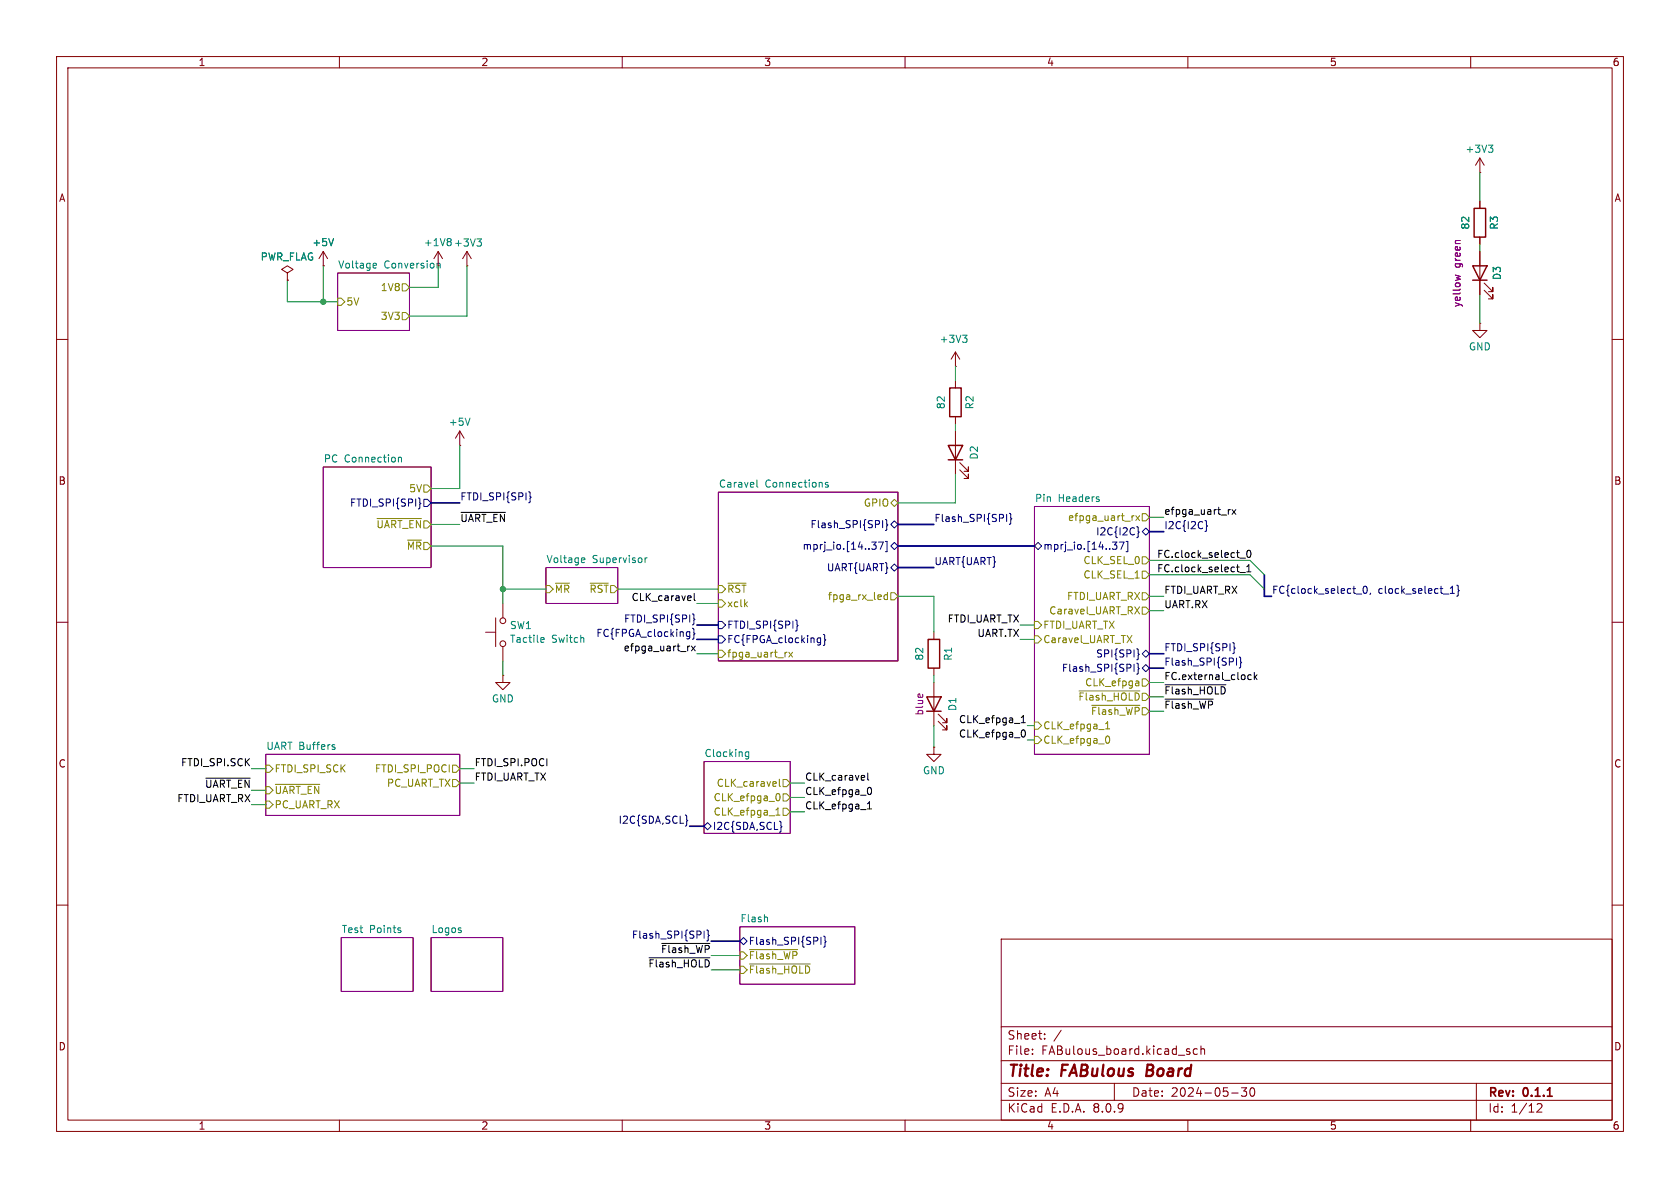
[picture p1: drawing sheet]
<svg xmlns="http://www.w3.org/2000/svg" width="297mm" height="210mm" viewBox="0 0 297 210" stroke-linecap="round" stroke-linejoin="round" font-family="sans-serif">
<g fill="none" stroke="#840000" stroke-width=".18">
<path d="M10 10h277v190h-277zM12 12h273v186h-273zM60 10v2M110 10v2M160 10v2M210 10v2M260 10v2M261.6 30.5h.1M261.6 27.9l-.7 1.3M261.6 27.9v2.6M261.6 35.6v1.2M261.6 27.9l.8 1.3"/>
<path d="M50.8 48.3l1-.7-1-.6-1 .6 1 .7v1.2M50.8 49.5h.1M57.1 47h.1M57.1 44.5l-.7 1.2M57.1 44.5v2.5M57.1 44.5l.8 1.2M77.5 47h.1M77.5 44.5l-.8 1.2M77.5 44.5v2.5M77.5 44.5l.7 1.2M82.5 47h.1M82.5 44.5l-.7 1.2"/>
<path d="M82.5 44.5v2.5M82.5 44.5l.8 1.2M261.6 57.2v1.2h1.3l-1.3 1.3-1.3-1.3h1.3M261.6 57.2h.1M261.6 41.9v1.3M261.6 44.5v7.6M262.4 51.3l1.5 1.5v-.7v.7h-.8M262.4 50l1.5 1.6v-.8v.8h-.8M10 60h2M81.3 78.7h.1M81.3 76.2l-.8 1.3M81.3 76.2v2.5"/>
<path d="M81.3 76.2l.7 1.3M168.9 64.8h.1M168.9 62.2l-.8 1.3M168.9 62.2v2.6M168.9 67.3v1.3M168.9 73.7v1.2M168.9 76.2v7.6M168.9 62.2l.8 1.3M285 60h2M169.7 83.1l1.5 1.5v-.8v.8h-.8M169.7 81.8l1.5 1.5v-.7v.7h-.8M10 110h2"/>
<path d="M85.9 111.8h1.7M87.6 109.2v5.1M88.9 119.4v1.3h1.3l-1.3 1.2-1.3-1.2h1.3M88.9 119.4h.1M88.9 106.7v2.5M88.9 114.3v2.5M165.1 111.8v1.2M165.1 118.1v1.3M285 110h2M165.1 132.1v1.3h1.3l-1.3 1.2-1.3-1.2h1.3M165.1 132.1h.1M165.1 120.7v7.6"/>
<path d="M165.9 127.5l1.5 1.5v-.7v.7h-.8M165.9 126.2l1.5 1.6v-.8v.8h-.8M10 160h2M177 166h108v32h-108zM285 160h2M60 198v2M110 198v2M160 198v2M177 194.5h108M177 191.5h108M177 187.5h108M177 181.5h108"/>
<path d="M182.5 186.3v.1M182.5 185.5v.1M184.7 183.6v.1M184.7 182.8v.1M187.6 182.1l-1.3 2M197 191.5v3M210 185.9l.3 .1 .1 .2-.2 .2h-.3M210 185.4l.3 .1M210 198v2M211.7 185.5l-.5-.1-.2 .3v.4l.1 .2h.6M212.3 185.5l.2-.1 .4 .1 .1 .9M212.3 184.9v1.5"/>
<path d="M217.7 193.2h1.2M219.5 192.3h.9l-.5 .6 .4 .1v.7l-.2 .1h-.4l-.2-.1M221.1 192.4l.2-.1a.81 .81 0 0 1 .6 .6 .81 .81 0 0 1-.3 .8l-.1 .1a.81 .81 0 0 1-.4-1.4zM260 198v2M261 191.5v6.5M271.7 195.2l.6-.1 .2 .1 .1 .3-.9 1.1h.9"/>
<circle cx="88.9" cy="109.7" r=".51"/>
<circle cx="88.9" cy="113.8" r=".51"/>
</g>
<path d="M273.6 193.8h.8" fill="none" stroke="#840000" stroke-width=".3"/>
<path d="M202.9 188.2l-.3 2h.8" fill="none" stroke="#840000" stroke-width=".4"/>
<path d="M59.7 48.3h12.7v10.1h-12.7zM257.3 48.6l.8 .3-.6 .2M57.1 82.6h19.1v17.7h-19.1zM127 87h31.7v29.8h-31.7zM182.9 89.5h20.3v43.9h-20.3zM96.5 100.3h12.7v6.4h-12.7zM47 133.4h34.3v10.7h-34.3zM124.5 134.6h15.2v12.7h-15.2zM162.4 122.7h.2l.1 .6M60.3 165.7h12.7v9.6h-12.7zM76.2 165.7h12.7v9.6h-12.7zM130.8 163.8h20.3v10.2h-20.3z" fill="none" stroke="#840084" stroke-width=".18"/>
<g fill="none" stroke="#848400" stroke-width=".18">
<path d="M59.7 52.7h.6l.7 .6-.7 .7h-.6zM71.1 50.2h.7l.6 .6-.6 .6h-.7zM71.1 55.2h.7l.6 .7-.6 .6h-.7zM66.7 91.7h7.8M72 95.5h2.5M74.9 85.7h.7l.6 .7-.6 .6h-.7zM157.5 88.9l.6-.6 .6 .6-.6 .6zM200.5 91.2l-.3 .1M200.8 91.2l.7 .8M201.5 91.2l-.7 .8M201.9 98.4h.7l.6 .7-.6 .6h-.7zM201.9 90.8h.7l.6 .6-.6 .7h-.7z"/>
<path d="M96.5 103.5h.7l.6 .6-.6 .7h-.7zM104.3 103.1h3.2M127 106h.6l.7 .7-.7 .6h-.6zM127 103.5h.6l.7 .6-.7 .7h-.6zM127 114.9h.6l.7 .7-.7 .6h-.6zM128.7 103.1h3.2M131.8 106.8l.3 .5M132.1 106.4l-.5 .5M139.1 115.3l-.2 .1M139.4 115.3l.7 .8M140.1 115.3l-.7 .8M156.9 104.7v1.3"/>
<path d="M156.9 105.2l-.4-.1-.2 .3 .1 .5h.5M157.5 104.8h.6l.6 .6-.6 .6h-.6zM182.9 112.4h.6l.6 .6-.6 .7h-.6zM182.9 109.9h.6l.6 .6-.6 .6h-.6zM199.3 112.3l.8 1.3M200.1 112.3l-.8 1.3M200.6 107.3l.9 1.2M201.5 107.3l-.9 1.2M201.9 101h.7l.6 .6-.6 .6h-.7zM201.9 104.8h.7l.6 .6-.6 .6h-.7zM201.9 107.3h.7l.6 .7-.6 .6h-.7zM47 139.1h.6l.7 .6-.7 .6h-.6z"/>
<path d="M47 135.3h.6l.7 .6-.7 .6h-.6zM48.7 138.7h7.8M80 137.8h.6l.7 .6-.7 .7h-.6zM80 135.3h.6l.7 .6-.7 .6h-.6zM137.2 138.2v.3l-.6 .1M137.8 137.7v1.1l.2 .2M138.4 137.8h.7l.6 .6-.6 .7h-.7zM182.9 130.2h.6l.6 .6-.6 .6h-.6zM182.9 127.6h.6l.6 .7-.6 .6h-.6zM190.8 122.1h10.7M193 124.7h8.5M195.4 128.8h.8"/>
<path d="M195.4 127.9l.4-.3v1.2M195.6 130.2l.1-.1a.68 .68 0 0 1 .5 .7 .68 .68 0 0 1-.5 .6l-.1-.1M201.2 120.4l.1 .2v.6M201.3 121.2h-.4M201.3 120.7h-.4M201.9 120h.7l.6 .7-.6 .6h-.7zM47 141.6h.6l.7 .6-.7 .7h-.6zM137.2 144.1h.7M137.2 143.2l.3-.4v1.3M137.4 140.3h.1a.68 .68 0 0 1 .4 .6 .68 .68 0 0 1-.4 .6h-.1M138.4 140.3h.7l.6 .7-.6 .6h-.7zM138.4 142.9h.7l.6 .6-.6 .6h-.7z"/>
<path d="M130.8 168.3h.6l.7 .6-.7 .6h-.6zM130.8 170.8h.6l.7 .7-.7 .6h-.6zM132.5 167.9h8.5M132.5 170.4h10.8"/>
</g>
<g fill="none" stroke="#008484" stroke-width=".18">
<path d="M263.1 25.7h.8l-.4 .4M263.7 26.1l.2 .3v.3l-.2 .2M59 42.2l-.5 1.2M66.1 46.5l.4 .1 .1 .2-.6 .2M66.5 47.3l-.4 .1M77.3 46.7l.1-.2 .4 .1v.8M84.3 42.2h.8l-.4 .5M84.9 42.7l.2 .3v.3l-.2 .2M170.2 59.3h.8l-.5 .4M170.7 59.7l.3 .3v.3l-.3 .2M83.1 73.9l-.4 1.3M70.4 80.8v.9"/>
<path d="M70.4 80.9l.2-.1 .3 .1 .1 .8M103 98.6l.3 .1 .1 .2-.6 .1M103.3 99.4l-.3 .1M114 98.6v.9M114.4 98.6l-.4 .3M133.8 84.8v1.1l.2 .2M146.4 85.3h-.3l-.2 .2 .1 .1 .4 .2v.3h-.5M194.3 88.3v.3M95.8 112.7l.3 .1 .1 .2-.6 .1M96.1 113.5l-.3 .1M58.9 132.1h.3v.2l-.1 .2h-.3M58.9 131.6l.3 .1"/>
<path d="M131.8 133.5l.2 .2h.4M132.4 132.9v1l-.3 .3-.3-.1M132.4 133l-.4-.1-.2 .2M70.7 164.4l.2 .2-.2 .3M70.7 164l.1 .1M135.6 162.2l.1 .8"/>
</g>
<g fill="none" stroke="#000084" stroke-width=".18">
<path d="M74 88l.2 .2v.6l.2 .2-.2 .2v.6l-.2 .2M74.9 88.3h.7l.6 .6-.6 .6h-.7zM93.5 86.9l.2 .2v.6l.2 .2-.2 .2v.6l-.2 .2M154.1 95.8h.8l-.4 .5 .3 .1 .1 .5-.3 .2h-.3M155.3 95.8h.9l-.6 1.3M156 92v1.3M156.5 91.8l.3 .2v.6l.1 .2-.1 .2v.6l-.3 .2M156.5 95.7h.3v1.8h-.3M157.5 92.7l.6-.6 .6 .6-.6 .6zM157.5 96.5l.6-.6 .6 .6-.6 .7zM178 90.9v1.3M178.4 90.7l.3 .2v.6l.2 .2-.2 .2v.6l-.3 .2"/>
<path d="M182.9 96.5l.6-.6 .6 .6-.6 .7zM196.7 95.8h.7l-.4 .5 .4 .1v.5l-.2 .2h-.4M197.9 95.8h.8l-.5 1.3M199.4 95.7v1.8h-.3M201 93.1l.2 .2v.6l.2 .2-.2 .2v.6l-.2 .1M201.9 94l.7-.7 .6 .7-.6 .6zM213.2 92.1l.1 .7 .2 .2-.2 .2v.6l-.3 .2M121.6 111.7h.3M121.9 111.7v1l-.1 .2h-.3M121.9 112.5h-.3M122.5 111.1l.2 .1v.7l.1 .1-.1 .2v.6l-.3 .2M122.5 108.5l.2 .2v.6l.1 .2-.1 .2v.6l-.2 .2"/>
<path d="M127 112.4h.6l.7 .6-.7 .7h-.6zM127 109.9h.6l.7 .6-.7 .6h-.6zM140.7 109.6l.2 .2v.6l.2 .2-.2 .2v.6l-.2 .2M144.7 112.8h.4M145.1 112.8v1l-.2 .2h-.3M145.1 113.5l-.4 .1M145.6 112.2l.2 .1v.6l.2 .2-.2 .2v.6l-.2 .2M157.5 100.3l.6-.6 .6 .6-.6 .7zM200.5 117.4v1.3M201 114.7l.2 .2v.6l.2 .2-.2 .1v.7l-.2 .1M201 117.2l.2 .2v.6l.2 .2-.2 .2v.6l-.2 .2M201.9 115.6l.7-.7 .6 .7-.6 .6z"/>
<path d="M201.9 118.1l.7-.6 .6 .6-.6 .6zM218 113.6l.2 .2v.6l.2 .2-.2 .2v.6l-.2 .1M218.6 116.3v1.3M219.1 116.1l.2 .2v.6l.2 .2-.2 .2v.6l-.2 .2M239.8 105h.9M241.1 103.7l.2-.1a.68 .68 0 0 1 .4 .7 .68 .68 0 0 1-.4 .6l-.2-.1-.1-.4zM242.3 104.8l-.1 .3M256.4 104.9h.7M256.4 104l.4-.4v1.3M257.5 103.4l.3 .2v.6l.2 .2-.2 .2v.6l-.3 .2M121.2 144.1l.2 .2v.6l.2 .2-.2 .1v.6l-.2 .2M124.5 146.1l.6-.7 .6 .7-.6 .6z"/>
<path d="M137.9 145.2l.2 .2v.6l.1 .1-.1 .2v.6l-.2 .2M124.5 164.6v1.3M125 164.4l.2 .2v.6l.2 .2-.2 .2v.6l-.2 .1M130.8 166.4l.6-.7 .7 .7-.7 .6zM145.1 165.7v1.2M145.6 165.5l.3 .2v.6l.1 .2-.1 .1v.7l-.3 .1"/>
</g>
<path d="M260.6 36.8h2v5.1h-2zM260.3 47h2.6l-1.3 2.5zM260.3 49.5h2.6M167.6 78.7h2.6l-1.3 2.6zM167.9 68.6h2v5.1h-2zM167.6 81.3h2.6M164.1 113h2v5.1h-2zM163.8 123.2h2.6l-1.3 2.5zM163.8 125.7h2.6" fill="none" stroke="#840000" stroke-width=".25"/>
<g fill="none" stroke="#000" stroke-width=".18">
<path d="M81.5 90.6h7.9M217.5 90.1l-.3 .1M217.8 90.1l.7 .8M218.5 90.1l-.7 .8M219.2 98.7h1M220.5 97.4l.2-.1a.68 .68 0 0 1 .5 .6 .68 .68 0 0 1-.5 .6l-.2-.1-.1-.3zM121.9 114.2l-.3 .1M122.1 105.4l.1 .2-.6 .1M122.2 114.2l.7 .9M122.7 104.9v1.1l.2 .2M122.9 114.2l-.7 .9M219.2 101.2h1"/>
<path d="M220.4 101.1h.7M220.4 100.2l.4-.4v1.3M221.2 119.4l-.4-.1-.2 .2 .1 .6h.5M221.7 118.9v1.2M221.9 119.7l.3 .4M222.2 119.3l-.5 .5M36.4 137.6h7.8M153.4 136.6v1.1l.2 .2M153.5 139.2h.1a.68 .68 0 0 1 .5 .6 .68 .68 0 0 1-.5 .7l-.1-.1M180.5 127.8h.8M180.5 126.9l.4-.4v1.3M180.7 129.1l.1-.1a.68 .68 0 0 1 .5 .7 .68 .68 0 0 1-.5 .6l-.1-.1"/>
<path d="M206 123.6h8.5M206 121.1h10.7M153.3 143h.8M153.3 142.1l.4-.4v1.3M114.8 169.3h10.7M117 166.8h8.5"/>
</g>
<path d="M76.2 88.9h5.1M158.7 96.5h24.2M158.7 92.7h6.4M203.2 94h2.5M123.2 110.5h3.8M123.2 113h3.8M158.7 100.3h6.4M203.2 115.6h2.5M203.2 118.1h2.5M223.5 101.6v3.8h1.3M121.9 146.1h2.6M125.7 166.4h5.1" fill="none" stroke="#000084" stroke-width=".3"/>
<g fill="none" stroke="#008400" stroke-width=".18">
<path d="M261.6 30.5v5.1M50.8 49.5v3.8h8.9M57.1 47v6.3M77.5 47v3.8h-5.1M82.5 47v8.9h-10.1M261.6 43.2v1.3M261.6 52.1v5.1M81.3 78.7v7.7h-5.1M168.9 64.8v2.5M168.9 74.9v1.3M76.2 96.5h12.7v10.2M76.2 92.7h5.1"/>
<path d="M168.9 83.8v5.1h-10.2M203.2 91.4h2.5M203.2 99.1h17.8l2.5 2.5M88.9 116.8v2.6M88.9 104.1h7.6M109.2 104.1h17.8M123.2 106.7h3.8M123.2 115.6h3.8M158.7 105.4h6.4v6.4M165.1 119.4v1.3M180.3 113h2.6M180.3 110.5h2.6"/>
<path d="M203.2 105.4h2.5M203.2 108h2.5M203.2 101.6h17.8l2.5 2.5M44.4 135.9h2.6M81.3 138.4h2.5M81.3 135.9h2.5M139.7 138.4h2.5M165.1 128.3v3.8M181.6 128.3h1.3M181.6 130.8h1.3M203.2 125.7h2.5M203.2 120.7h2.5"/>
<path d="M203.2 123.2h2.5M44.4 142.2h2.6M139.7 141h2.5M139.7 143.5h2.5M125.7 171.5h5.1M125.7 168.9h5.1"/>
</g>
<g fill="#008400" stroke="#008400" stroke-width=".18">
<circle cx="88.9" cy="104.1" r=".46"/>
<circle cx="57.1" cy="53.3" r=".46"/>
</g>
<g font-size="2.8" fill="#840000">
<text x="178" y="190.9">Title:</text>
<text x="187.7" y="190.9">FABulous</text>
<text x="203.5" y="190.9">Board</text>
</g>
<g font-size="2.1" fill="#840000">
<text x="178" y="184">Sheet:</text>
<text x="178" y="186.7">File:</text>
<text x="184.1" y="186.7">FABulous_board.kicad_sch</text>
<text x="178" y="196.9">KiCad</text>
<text x="178" y="194.1">Size:</text>
<text x="184.7" y="194.1">A4</text>
<text x="185.7" y="196.9">E.D.A.</text>
<text x="193.3" y="196.9">8.0.9</text>
<text x="200" y="194.1">Date:</text>
<text x="207" y="194.1">2024-05-30</text>
<text x="263" y="194.3">Rev:</text>
<text x="263" y="196.9">Id:</text>
<text x="267.1" y="196.9">1/12</text>
<text x="269.4" y="194.3">0.1.1</text>
</g>
<g font-size="1.8" fill="#840000">
<text x="35" y="11.9">1</text>
<text x="85" y="11.9">2</text>
<text x="135" y="11.9">3</text>
<text x="185" y="11.9">4</text>
<text x="235" y="11.9">5</text>
<text x="285" y="11.9">6</text>
<text x="10.3" y="35.9">A</text>
<text x="285.3" y="35.9">A</text>
<text x="10.3" y="85.9">B</text>
<text x="285.3" y="85.9">B</text>
<text x="10.3" y="135.9">C</text>
<text x="285.3" y="135.9">C</text>
<text x="10.3" y="185.9">D</text>
<text x="285.3" y="185.9">D</text>
<text x="35" y="199.9">1</text>
<text x="85" y="199.9">2</text>
<text x="135" y="199.9">3</text>
<text x="185" y="199.9">4</text>
<text x="235" y="199.9">5</text>
<text x="285" y="199.9">6</text>
</g>
<g font-size="1.8" fill="#008484">
<text x="259" y="27.2">+3V3</text>
<text x="259.9" y="40.7" transform="rotate(-90 259.9 40.7)">82</text>
<text x="265" y="40.7" transform="rotate(-90 265 40.7)">R3</text>
<text x="46" y="46.3">PWR_FLAG</text>
<text x="55.1" y="43.7">+5V</text>
<text x="59.7" y="47.5">Voltage</text>
<text x="67.9" y="47.5">Conversion</text>
<text x="74.8" y="43.7">+1V8 +3V3</text>
<text x="265.5" y="49.6" transform="rotate(-90 265.5 49.6)">D3</text>
<text x="166" y="60.8">+3V3</text>
<text x="259.6" y="62.1">GND</text>
<text x="79.2" y="75.5">+5V</text>
<text x="167.2" y="72.4" transform="rotate(-90 167.2 72.4)">82</text>
<text x="172.3" y="72.5" transform="rotate(-90 172.3 72.5)">R2</text>
<text x="57.1" y="81.8">PC</text>
<text x="60.9" y="81.8">Connection</text>
<text x="173.1" y="81.4" transform="rotate(-90 173.1 81.4)">D2</text>
<text x="127" y="86.3">Caravel</text>
<text x="135.2" y="86.3">Connections</text>
<text x="182.9" y="88.8">Pin</text>
<text x="187.1" y="88.8">Headers</text>
<text x="96.5" y="99.6">Voltage</text>
<text x="104.7" y="99.6">Supervisor</text>
<text x="90.1" y="111.4">SW1</text>
<text x="90.1" y="113.8">Tactile</text>
<text x="97.5" y="113.8">Switch</text>
<text x="163.4" y="116.9" transform="rotate(-90 163.4 116.9)">82</text>
<text x="168.5" y="116.9" transform="rotate(-90 168.5 116.9)">R1</text>
<text x="86.9" y="124.4">GND</text>
<text x="169.3" y="125.8" transform="rotate(-90 169.3 125.8)">D1</text>
<text x="47" y="132.6">UART Buffers</text>
<text x="124.5" y="133.9">Clocking</text>
<text x="163.1" y="137.1">GND</text>
<text x="60.3" y="165">Test</text>
<text x="65.3" y="165">Points</text>
<text x="76.2" y="165">Logos</text>
<text x="130.8" y="163.1">Flash</text>
</g>
<g font-size="1.8" fill="#840084">
<text x="258.4" y="47.4" transform="rotate(-90 258.4 47.4)">green</text>
<text x="258.4" y="54.4" transform="rotate(-90 258.4 54.4)">yellow</text>
<text x="163.4" y="126.6" transform="rotate(-90 163.4 126.6)">blue</text>
</g>
<g font-size="1.8" fill="#848400">
<text x="67.2" y="51.7">1V8</text>
<text x="61.2" y="54.2">5V</text>
<text x="67.2" y="56.7">3V3</text>
<text x="72.2" y="87.2">5V</text>
<text x="152.6" y="89.8">GPIO</text>
<text x="66.4" y="93.6">~{UART_EN}</text>
<text x="188.7" y="92.3">efpga_uart_rx</text>
<text x="71.8" y="97.4">~{MR}</text>
<text x="191.4" y="99.9">CLK_SEL_0</text>
<text x="98" y="105">~{MR} ~{RST}</text>
<text x="128.5" y="107.5">xclk</text>
<text x="128.5" y="105">~{RST}</text>
<text x="146.3" y="106.3">fpga_rx_led</text>
<text x="188.5" y="106.3">FTDI_UART_RX</text>
<text x="191.4" y="102.5">CLK_SEL_1</text>
<text x="184.3" y="113.9">Caravel_UART_TX</text>
<text x="184.3" y="111.4">FTDI_UART_TX</text>
<text x="185.4" y="108.8">Caravel_UART_RX</text>
<text x="128.5" y="116.4">fpga_uart_rx</text>
<text x="190.5" y="124.1">~{Flash_HOLD}</text>
<text x="191.7" y="121.5">CLK_efpga</text>
<text x="184.3" y="131.7">CLK_efpga_0</text>
<text x="184.3" y="129.1">CLK_efpga_1</text>
<text x="192.8" y="126.6">~{Flash_WP}</text>
<text x="48.5" y="136.8">FTDI_SPI_SCK</text>
<text x="66.2" y="136.8">FTDI_SPI_POCI</text>
<text x="48.5" y="140.6">~{UART_EN}</text>
<text x="48.5" y="143.1">PC_UART_RX</text>
<text x="68.3" y="139.3">PC_UART_TX</text>
<text x="126.1" y="141.8">CLK_efpga_0</text>
<text x="126.6" y="139.3">CLK_caravel</text>
<text x="126.1" y="144.4">CLK_efpga_1</text>
<text x="132.3" y="169.8">~{Flash_WP}</text>
<text x="132.3" y="172.3">~{Flash_HOLD}</text>
</g>
<g font-size="1.8" fill="#000084">
<text x="61.8" y="89.8">FTDI_SPI{SPI}</text>
<text x="81.3" y="88.6">FTDI_SPI{SPI}</text>
<text x="143.2" y="93.6">Flash_SPI{SPI}</text>
<text x="165.1" y="92.4">Flash_SPI{SPI}</text>
<text x="193.7" y="94.8">I2C{I2C}</text>
<text x="205.7" y="91.1">efpga_uart_rx</text>
<text x="205.7" y="93.6">I2C{I2C}</text>
<text x="141.8" y="97.4">mprj_io.[14..37]</text>
<text x="146.1" y="101.2">UART{UART}</text>
<text x="165.1" y="100">UART{UART}</text>
<text x="184.3" y="97.4">mprj_io.[14..37]</text>
<text x="224.8" y="105.1">FC{clock_select_0,</text>
<text x="243.6" y="105.1">clock_select_1}</text>
<text x="105.3" y="112.7">FC{FPGA_clocking}</text>
<text x="110.2" y="110.1">FTDI_SPI{SPI}</text>
<text x="128.5" y="113.9">FC{FPGA_clocking}</text>
<text x="128.5" y="111.4">FTDI_SPI{SPI}</text>
<text x="187.6" y="119">Flash_SPI{SPI}</text>
<text x="193.7" y="116.4">SPI{SPI}</text>
<text x="205.7" y="115.2">FTDI_SPI{SPI}</text>
<text x="205.7" y="117.8">Flash_SPI{SPI}</text>
<text x="109.3" y="145.7">I2C{SDA,SCL}</text>
<text x="125.9" y="146.9">I2C{SDA,SCL}</text>
<text x="111.6" y="166">Flash_SPI{SPI}</text>
<text x="132.3" y="167.2">Flash_SPI{SPI}</text>
</g>
<g font-size="1.8">
<text x="81.3" y="92.4">~{UART_EN}</text>
<text x="204.5" y="101.3">FC.clock_select_1</text>
<text x="204.5" y="98.7">FC.clock_select_0</text>
<text x="111.6" y="106.3">CLK_caravel</text>
<text x="205.7" y="107.6">UART.RX</text>
<text x="205.7" y="105.1">FTDI_UART_RX</text>
<text x="167.4" y="110.1">FTDI_UART_TX</text>
<text x="172.7" y="112.7">UART.TX</text>
<text x="110.2" y="115.2">efpga_uart_rx</text>
<text x="205.7" y="120.3">FC.external_clock</text>
<text x="205.7" y="125.4">~{Flash_WP}</text>
<text x="205.7" y="122.8">~{Flash_HOLD}</text>
<text x="169.4" y="130.5">CLK_efpga_0</text>
<text x="169.4" y="127.9">CLK_efpga_1</text>
<text x="31.9" y="135.5">FTDI_SPI.SCK</text>
<text x="83.8" y="135.5">FTDI_SPI.POCI</text>
<text x="31.2" y="141.9">FTDI_UART_RX</text>
<text x="83.8" y="138.1">FTDI_UART_TX</text>
<text x="142.2" y="143.2">CLK_efpga_1</text>
<text x="142.2" y="140.6">CLK_efpga_0</text>
<text x="142.2" y="138.1">CLK_caravel</text>
<text x="114.5" y="171.1">~{Flash_HOLD}</text>
<text x="116.8" y="168.6">~{Flash_WP}</text>
</g>
<text font-size="1.8" fill="#008400" x="36.1" y="139.4">~{UART_EN}</text>
</svg>
